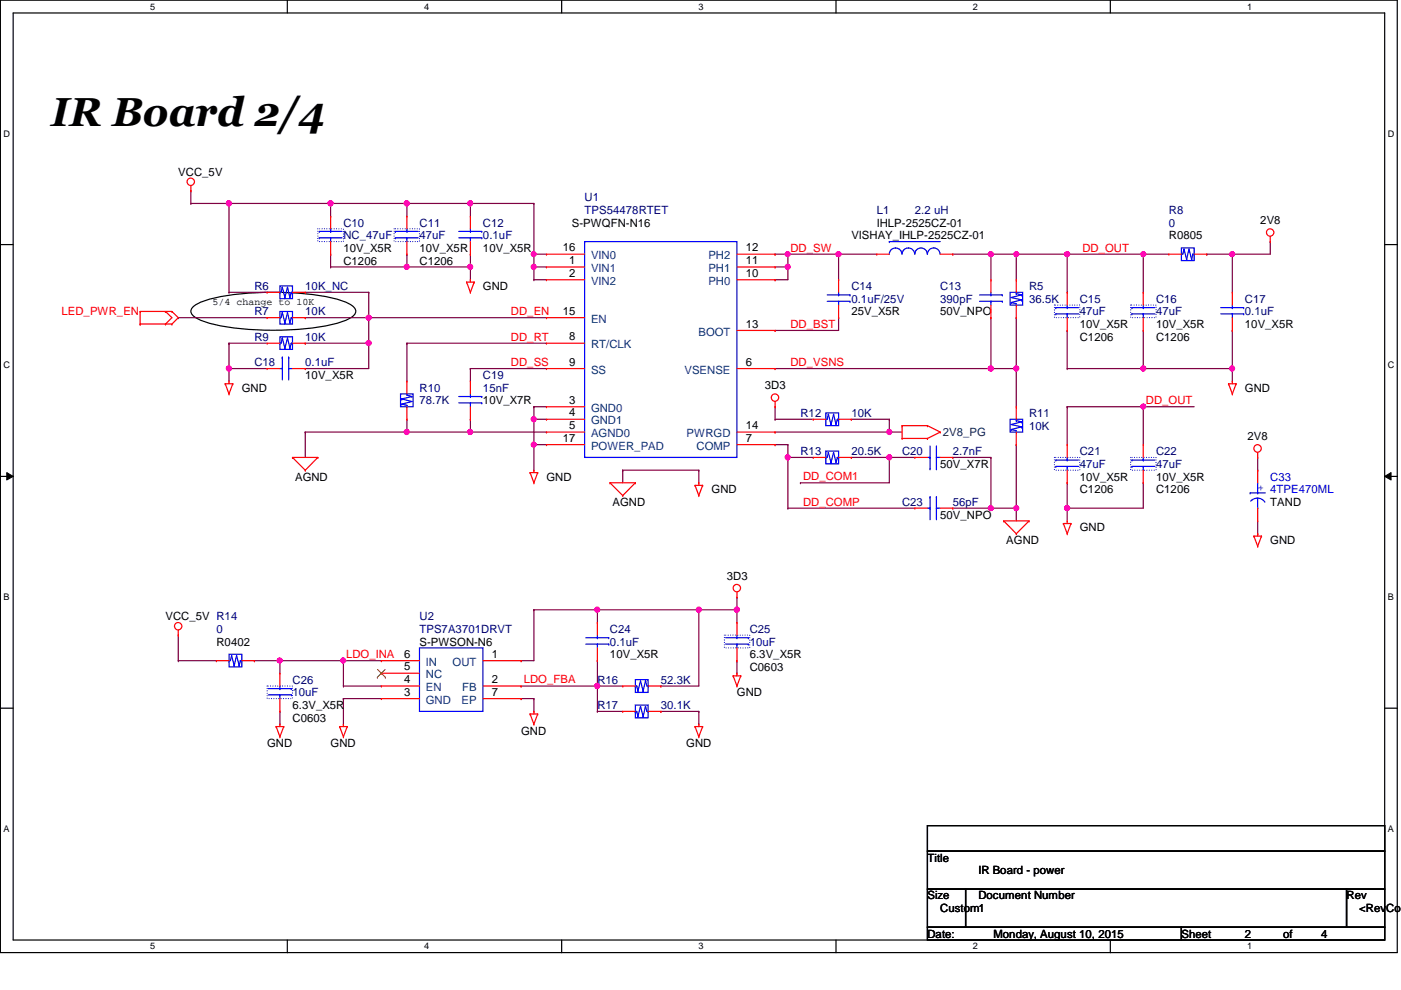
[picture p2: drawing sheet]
<svg xmlns="http://www.w3.org/2000/svg" width="297mm" height="210mm" viewBox="0 0 297 210" stroke-linecap="round" stroke-linejoin="round" font-family="sans-serif">
<path d="M.1 0h296.1v202h-296.1zM2.8 2.8h290.8v196.5h-290.8z" fill="none" stroke="#000" stroke-width=".25"/>
<g fill="#fff">
<path d="M31.8 .3h1.1v2.2h-1.1z"/>
<path d="M31.8 199.6h1.1v2.1h-1.1z"/>
</g>
<path d="M60.9 0v2.8M60.9 199.3v2.7" fill="none" stroke="#000" stroke-width=".25"/>
<g fill="#fff">
<path d="M90 .3h1v2.2h-1z"/>
<path d="M90 199.6h1v2.1h-1z"/>
</g>
<path d="M119.1 0v2.8M119.1 199.3v2.7" fill="none" stroke="#000" stroke-width=".25"/>
<g fill="#fff">
<path d="M148.1 .3h1.1v2.2h-1.1z"/>
<path d="M148.1 199.6h1.1v2.1h-1.1z"/>
</g>
<path d="M177.2 0v2.8M177.2 199.3v2.7" fill="none" stroke="#000" stroke-width=".25"/>
<g fill="#fff">
<path d="M206.3 .3h1v2.2h-1z"/>
<path d="M206.3 199.6h1v2.1h-1z"/>
</g>
<path d="M235.4 0v2.8M235.4 199.3v2.7" fill="none" stroke="#000" stroke-width=".25"/>
<g fill="#fff">
<path d="M264.5 .3h1v2.2h-1z"/>
<path d="M264.5 199.6h1v2.1h-1z"/>
<path d="M.8 27.3h1.3v2.1h-1.3z"/>
<path d="M294.3 27.3h1.3v2.1h-1.3z"/>
<path d="M.8 76.4h1.3v2.1h-1.3z"/>
<path d="M294.3 76.4h1.3v2.1h-1.3z"/>
</g>
<path d="M.1 51.9h2.7M293.6 51.9h2.7" fill="none" stroke="#000" stroke-width=".25"/>
<g fill="#fff">
<path d="M.8 125.6h1.2v2.1h-1.2z"/>
<path d="M294.3 125.6h1.2v2.1h-1.2z"/>
</g>
<path d="M.1 101h2.7M293.6 101h2.7" fill="none" stroke="#000" stroke-width=".25"/>
<path d="M1.4 100.2l1.4 .8-1.4 .8zM293.6 101l1.3-.8v1.6z" fill="#000"/>
<path d="M1.4 100.2l1.4 .8-1.4 .8zM293.6 101l1.3-.8v1.6z" fill="none" stroke="#000" stroke-width=".21"/>
<g fill="#fff">
<path d="M.8 174.7h1.2v2.1h-1.2z"/>
<path d="M294.3 174.7h1.2v2.1h-1.2z"/>
</g>
<path d="M40.9 65.1a13 13 0 0 1 6.1-2.2 64.7 64.7 0 0 1 24.6 .6 6.8 6.8 0 0 1 3.7 2 1.42 1.42 0 0 1-.9 1.8 27 27 0 0 1-10.6 2.5 57 57 0 0 1-20.6-1.7 4.7 4.7 0 0 1-2.6-1.6l-.1-.5zM.1 150.2h2.7M293.6 150.2h2.7" fill="none" stroke="#000" stroke-width=".25"/>
<path d="M164.3 91.6h.1M164.3 91.6h24.2" fill="none" stroke="#800040" stroke-width=".25"/>
<circle cx="188.5" cy="91.6" r=".52" fill="#f0f"/>
<circle cx="188.5" cy="91.6" r=".52" fill="none" stroke="#f0f" stroke-width=".25"/>
<path d="M167 97h.1M167 97h5.4M180.5 97h.1M180.5 97h8" fill="none" stroke="#800040" stroke-width=".25"/>
<circle cx="188.5" cy="97" r=".52" fill="#f0f"/>
<circle cx="188.5" cy="97" r=".52" fill="none" stroke="#f0f" stroke-width=".25"/>
<path d="M210.1 97h.1M210.1 97v10.7M167 107.7h.1M167 107.7h27" fill="none" stroke="#800040" stroke-width=".25"/>
<circle cx="210.1" cy="107.7" r=".52" fill="#f0f"/>
<circle cx="210.1" cy="107.7" r=".52" fill="none" stroke="#f0f" stroke-width=".25"/>
<path d="M64.7 91.6h.1M64.7 91.6h21.6M202 97h.1M202 97h8.1M202 107.7h.1M202 107.7h8.1" fill="none" stroke="#800040" stroke-width=".25"/>
<circle cx="86.2" cy="91.6" r=".52" fill="#f0f"/>
<circle cx="86.2" cy="91.6" r=".52" fill="none" stroke="#f0f" stroke-width=".25"/>
<g fill="none" stroke="#800040" stroke-width=".25">
<path d="M113.2 53.9h.1M113.2 59.3h.1M113.2 56.6h.1M113.2 53.9h2.7M113.2 56.6h2.7M113.2 59.3h2.7M113.2 56.6v2.7M164.3 53.9h.1M164.3 56.6h.1M164.3 53.9h2.7M164.3 56.6h2.7M86.3 72.8h.1"/>
<path d="M86.3 72.8v8M86.3 72.8h29.6M99.7 78.1h.1M99.7 78.1v2.7M99.7 78.1h16.2M164.3 70.1h.1M164.3 70.1h13.5M210.1 67.4h.1M210.1 67.4v10.7M261.3 70.1h.1M261.3 70.1v8M64.7 91.6h.1"/>
<path d="M64.7 91.6v5.4M99.7 88.9h.1M99.7 88.9v2.7M164.3 94.3h.1M164.3 94.3h2.7M167 94.3h.1M167 94.3v2.7"/>
</g>
<circle cx="113.1" cy="56.6" r=".52" fill="#f0f"/>
<circle cx="113.1" cy="56.6" r=".52" fill="none" stroke="#f0f" stroke-width=".25"/>
<path d="M40.5 43.1h.1M40.5 43.1h8.1M164.3 59.3h.1M164.3 59.3h2.7M167 53.9h.1M167 53.9v2.7M210.1 78.1h.1M210.1 78.1h5.4" fill="none" stroke="#800040" stroke-width=".25"/>
<circle cx="167" cy="56.6" r=".52" fill="#f0f"/>
<circle cx="167" cy="56.6" r=".52" fill="none" stroke="#f0f" stroke-width=".25"/>
<path d="M167 53.9h.1M167 53.9h10.8" fill="none" stroke="#800040" stroke-width=".25"/>
<circle cx="177.8" cy="53.9" r=".52" fill="#f0f"/>
<circle cx="177.8" cy="53.9" r=".52" fill="none" stroke="#f0f" stroke-width=".25"/>
<circle cx="167" cy="53.9" r=".51" fill="#f0f"/>
<circle cx="167" cy="53.9" r=".51" fill="none" stroke="#f0f" stroke-width=".25"/>
<path d="M215.5 78.1h.1M215.5 78.1v8.1" fill="none" stroke="#800040" stroke-width=".25"/>
<circle cx="215.5" cy="78.1" r=".52" fill="#f0f"/>
<circle cx="215.5" cy="78.1" r=".52" fill="none" stroke="#f0f" stroke-width=".25"/>
<path d="M202 53.9h.1M202 53.9h8.1M215.5 53.9h.1M215.5 53.9h10.8M215.5 53.9v5.4" fill="none" stroke="#800040" stroke-width=".25"/>
<circle cx="226.3" cy="53.9" r=".52" fill="#f0f"/>
<circle cx="226.3" cy="53.9" r=".52" fill="none" stroke="#f0f" stroke-width=".25"/>
<circle cx="215.5" cy="53.9" r=".51" fill="#f0f"/>
<circle cx="215.5" cy="53.9" r=".51" fill="none" stroke="#f0f" stroke-width=".25"/>
<path d="M210.1 53.9h.1M210.1 53.9v5.4M210.1 53.9h5.4" fill="none" stroke="#800040" stroke-width=".25"/>
<circle cx="210.1" cy="53.9" r=".52" fill="#f0f"/>
<circle cx="210.1" cy="53.9" r=".52" fill="none" stroke="#f0f" stroke-width=".25"/>
<path d="M269.3 51.2h.1M269.3 51.2v2.7M215.5 94.3h.1M215.5 94.3v13.4" fill="none" stroke="#800040" stroke-width=".25"/>
<circle cx="215.5" cy="107.7" r=".51" fill="#f0f"/>
<circle cx="215.5" cy="107.7" r=".51" fill="none" stroke="#f0f" stroke-width=".25"/>
<path d="M164.3 78.1h.1M164.3 78.1h45.8" fill="none" stroke="#800040" stroke-width=".25"/>
<circle cx="210.1" cy="78.1" r=".54" fill="#f0f"/>
<circle cx="210.1" cy="78.1" r=".54" fill="none" stroke="#f0f" stroke-width=".25"/>
<path d="M113.2 53.9h.1M113.2 53.9v2.7M215.5 67.4h.1M215.5 67.4v10.7M113.2 88.9h.1M113.2 86.2h.1M113.2 94.3h.1M113.2 86.2v8.1M113.2 86.2h2.7M113.2 94.3h2.7" fill="none" stroke="#800040" stroke-width=".25"/>
<circle cx="113.2" cy="94.3" r=".51" fill="#f0f"/>
<circle cx="113.2" cy="94.3" r=".51" fill="none" stroke="#f0f" stroke-width=".25"/>
<path d="M113.2 88.9h.1M113.2 88.9h2.7" fill="none" stroke="#800040" stroke-width=".25"/>
<circle cx="113.1" cy="88.9" r=".52" fill="#f0f"/>
<circle cx="113.1" cy="88.9" r=".52" fill="none" stroke="#f0f" stroke-width=".25"/>
<path d="M40.5 40.4h.1M40.5 40.4v2.7M167 56.6h.1M167 56.6v2.7M86.3 88.9h.1M86.3 88.9v2.7M113.2 94.3h.1M113.2 94.3v5.4M167 97h.1M167 97v10.7" fill="none" stroke="#800040" stroke-width=".25"/>
<circle cx="167" cy="97" r=".52" fill="#f0f"/>
<circle cx="167" cy="97" r=".52" fill="none" stroke="#f0f" stroke-width=".25"/>
<path d="M255.9 53.9h.1M255.9 53.9h5.4M113.2 129.3h.1M113.2 129.3v10.8M113.2 129.3h13.5" fill="none" stroke="#800040" stroke-width=".25"/>
<circle cx="126.6" cy="129.3" r=".52" fill="#f0f"/>
<circle cx="126.6" cy="129.3" r=".52" fill="none" stroke="#f0f" stroke-width=".25"/>
<path d="M126.7 129.3h.1M126.7 129.3h21.5M53.9 140.1h.1M53.9 140.1h5.4M72.8 148.1h.1M72.8 148.1v5.4M110.5 140.1h.1M110.5 145.5h.1M110.5 140.1h2.7M126.7 140.1h.1M126.7 140.1v5.4h-16.2" fill="none" stroke="#800040" stroke-width=".25"/>
<circle cx="126.6" cy="145.4" r=".52" fill="#f0f"/>
<circle cx="126.6" cy="145.4" r=".52" fill="none" stroke="#f0f" stroke-width=".25"/>
<g fill="none" stroke="#800040" stroke-width=".25">
<path d="M148.2 129.3h.1M148.2 129.3v16.2h-8.1M156.2 126.6h.1M156.2 126.6v2.7M72.8 140.1h.1M72.8 140.1v5.4M72.8 140.1h8.1M126.7 150.8h.1M126.7 145.5h.1M126.7 150.8h5.3M126.7 145.5v5.3M140.1 145.5h.1"/>
<path d="M140.1 150.8h.1M140.1 150.8h8.1M148.2 150.8h.1M148.2 150.8v2.7"/>
</g>
<circle cx="72.8" cy="140" r=".51" fill="#f0f"/>
<circle cx="72.8" cy="140" r=".51" fill="none" stroke="#f0f" stroke-width=".25"/>
<path d="M156.2 129.3h.1M156.2 129.3v2.7M59.3 140.1h.1M59.3 140.1h13.5M72.8 145.5h.1M72.8 148.1h.1M72.8 145.5h8.1M72.8 148.1h8.1M156.2 140.1h.1M156.2 140.1v2.6" fill="none" stroke="#800040" stroke-width=".25"/>
<circle cx="59.3" cy="140" r=".51" fill="#f0f"/>
<circle cx="59.3" cy="140" r=".51" fill="none" stroke="#f0f" stroke-width=".25"/>
<g fill="none" stroke="#800040" stroke-width=".25">
<path d="M113.2 43.1h.1M113.2 43.1v10.8M177.8 53.9h.1M177.8 53.9v5.4M177.8 53.9h8.1M177.8 67.4h.1M177.8 67.4v2.7M164.3 88.9h.1M164.3 88.9h8.1M180.5 88.9h.1M180.5 88.9h8M188.5 88.9h.1"/>
<path d="M188.5 91.6h.1M188.5 88.9v2.7M188.5 91.6h2.8M37.8 134.7h.1M37.8 134.7v5.4M37.8 140.1h.1M37.8 140.1h8.1M59.3 140.1h.1M59.3 140.1v2.6"/>
</g>
<circle cx="113.2" cy="53.9" r=".51" fill="#f0f"/>
<circle cx="113.2" cy="53.9" r=".51" fill="none" stroke="#f0f" stroke-width=".25"/>
<path d="M99.7 91.6h.1M99.7 91.6h16.2" fill="none" stroke="#800040" stroke-width=".25"/>
<circle cx="99.7" cy="91.6" r=".52" fill="#f0f"/>
<circle cx="99.7" cy="91.6" r=".52" fill="none" stroke="#f0f" stroke-width=".25"/>
<g fill="none" stroke="#800040" stroke-width=".25">
<path d="M226.3 53.9h.1M226.3 53.9v8.1M226.3 53.9h21.5M242.4 53.9h.1M242.4 53.9v8.1M226.3 70.1h.1M226.3 70.1v8M86.3 91.6h.1M86.3 91.6h13.4M132 99.7h.1M132 99.7v2.7M132 99.7h16.2"/>
<path d="M148.2 99.7h.1M148.2 99.7v2.7M164.3 86.2h.1M164.3 86.2v2.7M188.5 97h.1M188.5 97v5.4h-18.8M188.5 97h5.5M169.7 102.4h.1M210.1 107.7h.1M210.1 107.7h5.4M215.5 107.7h.1M215.5 107.7v2.7"/>
</g>
<circle cx="242.4" cy="53.9" r=".51" fill="#f0f"/>
<circle cx="242.4" cy="53.9" r=".51" fill="none" stroke="#f0f" stroke-width=".25"/>
<path d="M226.3 78.1h.1M226.3 78.1h16.1" fill="none" stroke="#800040" stroke-width=".25"/>
<circle cx="242.4" cy="78.1" r=".52" fill="#f0f"/>
<circle cx="242.4" cy="78.1" r=".52" fill="none" stroke="#f0f" stroke-width=".25"/>
<path d="M242.4 70.1h.1M242.4 78.1h.1M242.4 70.1v8M242.4 78.1h18.9M261.3 78.1h.1M261.3 78.1v2.7" fill="none" stroke="#800040" stroke-width=".25"/>
<circle cx="261.2" cy="78.1" r=".52" fill="#f0f"/>
<circle cx="261.2" cy="78.1" r=".52" fill="none" stroke="#f0f" stroke-width=".25"/>
<path d="M261.3 53.9h.1M261.3 53.9v8.1M261.3 53.9h8" fill="none" stroke="#800040" stroke-width=".25"/>
<circle cx="261.2" cy="53.9" r=".51" fill="#f0f"/>
<circle cx="261.2" cy="53.9" r=".51" fill="none" stroke="#f0f" stroke-width=".25"/>
<path d="M99.7 53.9h.1M99.7 53.9v2.7M110.5 148.1h.1M110.5 148.1h2.7M113.2 148.1h.1M113.2 148.1v2.7" fill="none" stroke="#800040" stroke-width=".25"/>
<circle cx="99.7" cy="56.6" r=".52" fill="#f0f"/>
<circle cx="99.7" cy="56.6" r=".52" fill="none" stroke="#f0f" stroke-width=".25"/>
<path d="M70.1 53.9h.1M70.1 56.6h.1M70.1 53.9v2.7M70.1 56.6h16.2M99.7 56.6h.1M99.7 56.6v2.7" fill="none" stroke="#800040" stroke-width=".25"/>
<circle cx="86.2" cy="56.6" r=".52" fill="#f0f"/>
<circle cx="86.2" cy="56.6" r=".52" fill="none" stroke="#f0f" stroke-width=".25"/>
<path d="M86.3 53.9h.1M86.3 56.6h.1M86.3 53.9v2.7M86.3 56.6h13.4M99.7 43.1h.1M99.7 43.1v2.7" fill="none" stroke="#800040" stroke-width=".25"/>
<circle cx="99.7" cy="43.1" r=".52" fill="#f0f"/>
<circle cx="99.7" cy="43.1" r=".52" fill="none" stroke="#f0f" stroke-width=".25"/>
<path d="M70.1 43.1h.1M70.1 43.1h43.1M70.1 43.1v2.7M86.3 43.1h.1M86.3 43.1v2.7M99.7 43.1h.1" fill="none" stroke="#800040" stroke-width=".25"/>
<circle cx="86.2" cy="43.1" r=".52" fill="#f0f"/>
<circle cx="86.2" cy="43.1" r=".52" fill="none" stroke="#f0f" stroke-width=".25"/>
<circle cx="70.1" cy="43.1" r=".54" fill="#f0f"/>
<circle cx="70.1" cy="43.1" r=".54" fill="none" stroke="#f0f" stroke-width=".25"/>
<path d="M64.7 67.4h.1M64.7 67.4h13.5" fill="none" stroke="#800040" stroke-width=".25"/>
<circle cx="78.2" cy="67.3" r=".52" fill="#f0f"/>
<circle cx="78.2" cy="67.3" r=".52" fill="none" stroke="#f0f" stroke-width=".25"/>
<path d="M64.7 62h.1M64.7 72.8h.1M64.7 62h13.5M64.7 72.8h13.5M78.2 62h.1M78.2 67.4h.1M78.2 62v5.4M78.2 67.4h37.7" fill="none" stroke="#800040" stroke-width=".25"/>
<circle cx="78.2" cy="72.7" r=".52" fill="#f0f"/>
<circle cx="78.2" cy="72.7" r=".52" fill="none" stroke="#f0f" stroke-width=".25"/>
<path d="M48.6 43.1h.1M48.6 43.1v18.9M37.8 67.4h.1M37.8 67.4h18.8M48.6 62h.1M48.6 62h8M64.7 78.1h.1M78.2 67.4h.1M78.2 72.8h.1M78.2 67.4v10.7h-13.5" fill="none" stroke="#800040" stroke-width=".25"/>
<circle cx="48.5" cy="43.1" r=".54" fill="#f0f"/>
<circle cx="48.5" cy="43.1" r=".54" fill="none" stroke="#f0f" stroke-width=".25"/>
<path d="M48.6 43.1h.1M48.6 43.1h21.5M48.6 72.8h.1M48.6 78.1h.1M48.6 72.8v8M48.6 72.8h8M48.6 78.1h8" fill="none" stroke="#800040" stroke-width=".25"/>
<circle cx="48.5" cy="78.1" r=".54" fill="#f0f"/>
<circle cx="48.5" cy="78.1" r=".54" fill="none" stroke="#f0f" stroke-width=".25"/>
<path d="M226.3 102.4h.1M226.3 102.4v5.3" fill="none" stroke="#800040" stroke-width=".25"/>
<circle cx="226.3" cy="107.7" r=".52" fill="#f0f"/>
<circle cx="226.3" cy="107.7" r=".52" fill="none" stroke="#f0f" stroke-width=".25"/>
<path d="M226.3 86.2h.1M226.3 86.2v8.1M226.3 86.2h16.1M242.4 86.2h.1M242.4 86.2v8.1M226.3 107.7h.1M226.3 107.7v2.7M242.4 102.4h.1M242.4 102.4v5.3h-16.1" fill="none" stroke="#800040" stroke-width=".25"/>
<circle cx="242.4" cy="86.2" r=".51" fill="#f0f"/>
<circle cx="242.4" cy="86.2" r=".51" fill="none" stroke="#f0f" stroke-width=".25"/>
<path d="M242.4 86.2h.1M242.4 86.2h10.8M148.2 129.3h.1M148.2 129.3h8M126.7 145.5h.1M126.7 145.5h5.3" fill="none" stroke="#800040" stroke-width=".25"/>
<circle cx="156.2" cy="129.3" r=".54" fill="#f0f"/>
<circle cx="156.2" cy="129.3" r=".54" fill="none" stroke="#f0f" stroke-width=".25"/>
<circle cx="148.1" cy="129.3" r=".52" fill="#f0f"/>
<circle cx="148.1" cy="129.3" r=".52" fill="none" stroke="#f0f" stroke-width=".25"/>
<path d="M266.7 99.7h.1M266.7 97v2.7M266.7 113.2h.1M266.7 110.4v2.8M126.7 129.3h.1M126.7 129.3v2.7M59.3 150.8h.1M59.3 150.8v2.7" fill="none" stroke="#800040" stroke-width=".25"/>
<g fill="none" stroke="#f00" stroke-width=".25">
<path d="M40.5 39.4v1M40.5 40.4h.1M70.1 45.8h.1M70.1 53.9h.1M70.1 45.8v2.7M70.1 51.2v2.7M86.3 45.8h.1M86.3 53.9h.1M86.3 45.8v2.7M86.3 51.2v2.7M98.9 59.8h.1M98.9 59.8h1.6"/>
<path d="M98.9 59.8l.8 2.2M99.7 59.3h.1M99.7 45.8h.1M99.7 53.9h.1M99.7 45.8v2.7M99.7 51.2v2.7M99.7 59.3v.5M100.5 59.8h.1M100.5 59.8l-.8 2.2M115.9 53.9h.1M115.9 56.6h.1M115.9 59.3h.1"/>
<path d="M115.9 53.9h8M115.9 56.6h8M115.9 59.3h8M156.2 53.9h8.1M156.2 56.6h8.1M156.2 59.3h8.1M164.3 59.3h.1M164.3 56.6h.1M164.3 53.9h.1M177.8 59.3h.1M177.8 59.3v2.7M185.9 53.9h.1"/>
<path d="M185.9 53.9h2.6M199.3 53.9h2.7M202 53.9h.1M210.1 59.3h.1M210.1 59.3v2.7M215.5 59.3h.1M215.5 59.3v2.7M247.8 53.9h.1M247.8 53.9h2.7M253.2 53.9h2.7M255.9 53.9h.1M269.3 51.2h.1"/>
<path d="M269.3 50.1v1.1M29.7 66h.1M29.7 68.7h.1M29.7 66h6.7M29.7 68.7h6.7M29.7 66v2.7M35.1 66h.1M35.1 68.7h.1M35.1 66l1.3 1.4-1.3 1.3M36.4 68.7h.1M36.4 66h.1M36.4 66l1.4 1.4-1.4 1.3"/>
<path d="M56.6 78.1h.1M56.6 67.4h.1M56.6 72.8h.1M56.6 62h.1M56.6 78.1h2.7M56.6 72.8h2.7M56.6 67.4h2.7M56.6 62h2.7M62 78.1h2.7M62 72.8h2.7M62 67.4h2.7M62 62h2.7"/>
<path d="M64.7 78.1h.1M64.7 67.4h.1M64.7 72.8h.1M64.7 62h.1M99.7 62h.1M115.9 72.8h.1M115.9 78.1h.1M115.9 67.4h.1M115.9 78.1h8M115.9 72.8h8M115.9 67.4h8M156.2 78.1h8.1"/>
<path d="M156.2 70.1h8.1M164.3 78.1h.1M164.3 70.1h.1M177.8 67.4h.1M177.8 64.7v2.7M210.1 67.4h.1M210.1 64.7v2.7M215.5 67.4h.1M215.5 64.7v2.7M226.3 62h.1M226.3 70.1h.1M226.3 62v2.7"/>
<path d="M226.3 67.4v2.7M242.4 62h.1M242.4 70.1h.1M242.4 62v2.7M242.4 67.4v2.7M261.3 62h.1M261.3 70.1h.1M261.3 62v2.7M261.3 67.4v2.7M47.7 81.4h.1M47.7 81.4h1.7M47.7 81.4l.9 2.1"/>
<path d="M48.6 80.8h.1M48.6 83.5h.1M48.6 80.8v.6M49.4 81.4h.1M49.4 81.4l-.8 2.1M62 97h.1M62 97h5.4M62 97l2.7 2.7M64.7 99.7h.1M67.4 97h.1M67.4 97l-2.7 2.7M86.3 88.9h.1"/>
<path d="M86.3 80.8h.1M86.3 80.8v2.7M86.3 86.2v2.7M99.7 80.8h.1M99.7 88.9h.1M99.7 80.8v2.7M99.7 86.2v2.7M113.2 99.7h.1M113.2 99.7v.5M115.9 86.2h.1M115.9 88.9h.1M115.9 91.6h.1"/>
<path d="M115.9 94.3h.1M115.9 86.2h8M115.9 88.9h8M115.9 91.6h8M115.9 94.3h8M156.2 91.6h8.1M156.2 94.3h8.1M164.3 86.2h.1M164.3 94.3h.1M164.3 91.6h.1M164.3 85.1v1.1M172.4 97h.1"/>
<path d="M172.4 88.9h.1M172.4 97h2.7M172.4 88.9h2.7M177.8 97h2.7M177.8 88.9h2.7M180.5 97h.1M180.5 88.9h.1M191.3 90.3h.1M191.3 93h.1M191.3 90.3h5.3M191.3 90.3v2.7M191.3 93h5.3"/>
<path d="M194 97h.1M194 97h2.6M196.6 90.3h.1M196.6 93h.1M196.6 90.3l2.7 1.3M199.3 91.6h.1M199.3 91.6l-2.7 1.4M199.3 97h2.7M202 97h.1M215.5 86.2h.1M215.5 94.3h.1M215.5 86.2v2.7"/>
<path d="M215.5 91.6v2.7M226.3 94.3h.1M226.3 94.3v2.7M226.3 99.7v2.7M242.4 94.3h.1M242.4 94.3v2.7M242.4 99.7v2.7M260.5 81.4h.1M260.5 81.4h1.6M260.5 81.4l.8 2.1M261.3 80.8h.1M261.3 83.5h.1"/>
<path d="M261.3 80.8v.6M262.1 81.4h.1M262.1 81.4l-.8 2.1M266.7 97h.1M266.7 99.7h.1M266.7 95.9v1.1M266.7 99.7v2.7M112.4 100.2h.1M112.4 100.2h1.6M112.4 100.2l.8 2.2M113.2 102.4h.1M114 100.2h.1"/>
<path d="M114 100.2l-.8 2.2M129.3 102.4h.1M129.3 102.4h5.4M129.3 102.4l2.7 2.7M132 105.1h.1M134.7 102.4h.1M134.7 102.4l-2.7 2.7M147.4 102.9h.1M147.4 102.9h1.6M147.4 102.9l.8 2.2M148.2 102.4h.1M148.2 105.1h.1"/>
<path d="M148.2 102.4v.5M149 102.9h.1M149 102.9l-.8 2.2M194 107.7h.1M194 107.7h2.6M199.3 107.7h2.7M202 107.7h.1M212.8 110.4h.1M212.8 110.4h5.4M212.8 110.4l2.7 2.8M215.5 113.2h.1M218.2 110.4h.1"/>
<path d="M218.2 110.4l-2.7 2.8M225.5 111h.1M225.5 111h1.6M225.5 111l.8 2.2M226.3 110.4h.1M226.3 113.2h.1M226.3 102.4h.1M226.3 110.4v.6M227.1 111h.1M227.1 111l-.8 2.2M242.4 102.4h.1M265.8 113.7h.1"/>
<path d="M265.8 113.7h1.7M265.8 113.7l.9 2.1M266.7 113.2h.1M266.7 115.8h.1M266.7 110.4h.1M266.7 107.7v2.7M266.7 113.2v.5M267.5 113.7h.1M267.5 113.7l-.8 2.1M37.8 134.7h.1M37.8 133.6v1.1M126.7 132h.1"/>
<path d="M126.7 132v2.7M126.7 137.4v2.7M156.2 126.6h.1M156.2 132h.1M156.2 125.5v1.1M156.2 132v2.7M156.2 137.4v2.7M45.9 140.1h.1M45.9 140.1h2.7M51.3 140.1h2.6M53.9 140.1h.1M58.5 154.1h.1"/>
<path d="M58.5 154.1h1.7M58.5 154.1l.8 2.1M59.3 153.5h.1M59.3 156.2h.1M59.3 142.7h.1M59.3 150.8h.1M59.3 142.7v2.8M59.3 148.1v2.7M59.3 153.5v.6M60.2 154.1h.1M60.2 154.1l-.9 2.1M72 154.1h.1"/>
<path d="M72 154.1h1.6M72 154.1l.8 2.1M72.8 153.5h.1M72.8 156.2h.1M72.8 153.5v.6M73.6 154.1h.1M73.6 154.1l-.8 2.1M80.9 140.1h.1M80.9 148.1h.1M80.9 145.5h.1M80.9 142.7h.1M80.9 145.5h8"/>
<path d="M80.9 140.1h8M80.9 148.1h8M80.9 142.7h8M102.4 145.5h8.1M102.4 140.1h8.1M102.4 148.1h8.1M110.5 140.1h.1M110.5 148.1h.1M110.5 145.5h.1M112.4 151.4h.1M112.4 151.4h1.6M112.4 151.4l.8 2.1"/>
<path d="M113.2 150.8h.1M113.2 153.5h.1M113.2 150.8v.6M114 151.4h.1M114 151.4l-.8 2.1M126.7 140.1h.1M132 145.5h.1M132 150.8h.1M132 145.5h2.7M132 150.8h2.7M137.4 145.5h2.7M137.4 150.8h2.7"/>
<path d="M140.1 145.5h.1M140.1 150.8h.1M147.4 154.1h.1M147.4 154.1h1.6M147.4 154.1l.8 2.1M148.2 153.5h.1M148.2 156.2h.1M148.2 153.5v.6M149 154.1h.1M149 154.1l-.8 2.1M155.4 143.3h.1M155.4 143.3h1.7"/>
<path d="M155.4 143.3l.8 2.2M156.2 142.7h.1M156.2 145.5h.1M156.2 140.1h.1M156.2 142.7v.6M157.1 143.3h.1M157.1 143.3l-.9 2.2"/>
<circle cx="40.4" cy="38.5" r=".78"/>
<circle cx="269.3" cy="49.3" r=".78"/>
<circle cx="164.3" cy="84.3" r=".78"/>
<circle cx="266.6" cy="95.1" r=".79"/>
<circle cx="37.8" cy="132.8" r=".78"/>
<circle cx="156.2" cy="124.7" r=".78"/>
</g>
<path d="M196.6 175h97v5.5h-97zM196.6 180.5h97v8h-97zM196.6 188.5h8.1v8.1h-8.1zM196.6 196.6h53.9v2.7h-53.9zM204.7 188.5h80.8v8.1h-80.8zM250.5 196.6h43.1v2.7h-43.1zM285.5 188.5h8.1v8.1h-8.1z" fill="none" stroke="#000" stroke-width=".25"/>
<g fill="none" stroke="#00f" stroke-width=".25">
<path d="M67.7 50.4h.1M67.7 49.1h.1M67.7 50.4h4.8M67.7 49.1h4.8M70.1 49.1h.1M70.1 50.4h.1M70.1 48.5v.6M70.1 50.4v.8M83.8 50.4h.1M83.8 49.1h.1M83.8 50.4h4.9M83.8 49.1h4.9"/>
<path d="M86.3 49.1h.1M86.3 50.4h.1M86.3 48.5v.6M86.3 50.4v.8M97.3 50.4h4.8M97.3 49.1h4.8M99.7 49.1h.1M99.7 50.4h.1M99.7 48.5v.6M99.7 50.4v.8M102.1 50.4h.1M102.1 49.1h.1"/>
<path d="M123.9 51.2h32.3v45.8h-32.3zM188.5 51.2h.1M188.5 53.9a1.36 1.36 0 0 1 1.4-1.3 1.36 1.36 0 0 1 1.4 1.3 1.36 1.36 0 0 1 1.3-1.3 1.36 1.36 0 0 1 1.4 1.3 1.31 1.31 0 0 1 1.3-1.3 1.31 1.31 0 0 1 1.3 1.3M188.5 51.2h10.8M196.6 53.9a1.33 1.33 0 0 1 1.4-1.3 1.33 1.33 0 0 1 1.3 1.3M250.5 52.6h2.7v2.6h-2.7zM250.5 53.9h.1M251 52.8h.1M251 52.8l-.2 1.1h-.3M251 52.8l.6 2.2M251.6 55h.1M251.6 55l.5-2.2 .5 2.2"/>
<path d="M252.6 55h.1M252.9 53.9h.1M252.9 53.9l-.3 1.1M252.9 53.9h.3M253.2 53.9h.1M59.3 66h2.7v2.7h-2.7zM59.3 71.4h2.7v2.7h-2.7zM59.3 60.6h2.7v2.7h-2.7zM59.3 67.4h.1M59.3 72.8h.1M59.3 62h.1M59.3 78.1h.6"/>
<path d="M59.9 78.1h.1M59.9 75.7h.1M59.9 66.3h.1M59.9 71.7h.1M59.9 60.9h.1M59.9 75.7v4.9M59.9 66.3l-.3 1.1h-.3M59.9 66.3l.5 2.2M59.9 71.7l-.3 1.1h-.3M59.9 71.7l.5 2.1M59.9 60.9l-.3 1.1h-.3M59.9 60.9l.5 2.2"/>
<path d="M60.4 68.5h.1M60.4 73.8h.1M60.4 63.1h.1M60.4 68.5l.6-2.2 .5 2.2M60.4 73.8l.6-2.1 .5 2.1M60.4 63.1l.6-2.2 .5 2.2M61.2 75.7h.1M61.2 78.1h.1M61.2 78.1h.8M61.2 75.7v4.9M61.5 68.5h.1M61.5 73.8h.1"/>
<path d="M61.5 63.1h.1M61.8 67.4h.1M61.8 72.8h.1M61.8 62h.1M61.8 67.4l-.3 1.1M61.8 67.4h.2M61.8 72.8l-.3 1M61.8 72.8h.2M61.8 62l-.3 1.1M61.8 62h.2M62 67.4h.1M62 72.8h.1"/>
<path d="M62 62h.1M175.4 63.9h4.8M175.4 62.5h4.8M177.8 62.5h.1M177.8 63.9h.1M177.8 62v.5M177.8 63.9v.8M180.2 63.9h.1M180.2 62.5h.1M207.7 63.9h4.8M207.7 62.5h4.8M210.1 62.5h.1"/>
<path d="M210.1 63.9h.1M210.1 62v.5M210.1 63.9v.8M212.5 63.9h.1M212.5 62.5h.1M214.2 62h2.6v2.7h-2.6zM214.4 64.1h.1M214.4 64.1l1.1 .3v.3M215.5 62.3h.1M215.5 62h.1M215.5 64.7h.1M215.5 62.3l1.1 .2"/>
<path d="M215.5 62v.3M216.6 62.5h.1M216.6 63.6h.1M216.6 62.5l-2.2 .6 2.2 .5M216.6 63.6l-2.2 .5M223.9 66.5h.1M223.9 65.2h.1M223.9 66.5h4.8M223.9 65.2h4.8M226.3 65.2h.1M226.3 66.5h.1M226.3 64.7v.5"/>
<path d="M226.3 66.5v.9M240 66.5h.1M240 65.2h.1M240 66.5h4.9M240 65.2h4.9M242.4 65.2h.1M242.4 66.5h.1M242.4 64.7v.5M242.4 66.5v.9M258.8 66.5h4.9M258.8 65.2h4.9M261.3 65.2h.1"/>
<path d="M261.3 66.5h.1M261.3 64.7v.5M261.3 66.5v.9M263.7 66.5h.1M263.7 65.2h.1M84.9 83.5h2.7v2.7h-2.7zM85.2 85.7h.1M85.2 84.6h.1M85.2 84.6l2.1 .5-2.1 .6M85.2 85.7l1.1 .2M86.3 85.9h.1M86.3 86.2h.1"/>
<path d="M86.3 83.5h.1M86.3 83.5v.3l1 .3M86.3 85.9v.3M87.3 84.1h.1M87.3 84.1l-2.1 .5M97.3 85.4h4.8M97.3 84.1h4.8M99.7 84.1h.1M99.7 85.4h.1M99.7 83.5v.6M99.7 85.4v.8M102.1 85.4h.1"/>
<path d="M102.1 84.1h.1M175.1 95.6h2.7v2.7h-2.7zM175.1 87.5h2.7v2.8h-2.7zM175.1 97h.1M175.1 88.9h.1M175.6 95.9h.1M175.6 87.8h.1M175.6 95.9l-.2 1.1h-.3M175.6 95.9l.6 2.1M175.6 87.8l-.2 1.1h-.3M175.6 87.8l.6 2.2M176.2 98h.1"/>
<path d="M176.2 90h.1M176.2 98l.5-2.1 .5 2.1M176.2 90l.5-2.2 .5 2.2M177.2 98h.1M177.2 90h.1M177.5 97h.1M177.5 88.9h.1M177.5 97h.3M177.5 97l-.3 1M177.5 88.9l-.3 1.1M177.5 88.9h.3M177.8 97h.1"/>
<path d="M177.8 88.9h.1M196.6 97h.6M197.2 97h.1M197.2 99.4h.1M197.2 94.6v4.8M198.5 99.4h.1M198.5 97h.1M198.5 94.6v4.8M198.5 97h.8M214.2 88.9h2.6v2.7h-2.6zM214.4 91.1h.1M214.4 91.1l1.1 .2v.3"/>
<path d="M215.5 89.2h.1M215.5 88.9h.1M215.5 91.6h.1M215.5 88.9v.3M215.5 89.2l1.1 .3M216.6 89.5h.1M216.6 90.5h.1M216.6 89.5l-2.2 .5 2.2 .5M216.6 90.5l-2.2 .6M223.9 98.9h.1M223.9 97.5h.1M223.9 98.9h4.8"/>
<path d="M223.9 97.5h4.8M226.3 97.5h.1M226.3 98.9h.1M226.3 97v.5M226.3 98.9v.8M240 98.9h.1M240 97.5h.1M240 98.9h4.9M240 97.5h4.9M242.4 97.5h.1M242.4 98.9h.1M242.4 97v.5"/>
<path d="M242.4 98.9v.8M196.6 107.7h.6M197.2 107.7h.1M197.2 105.3h.1M197.2 105.3v4.9M198.5 105.3h.1M198.5 107.7h.1M198.5 107.7h.8M198.5 105.3v4.9M265 104.5h.1M265 104.5h3.3M266.7 105.6h-.1a1.9 1.9 0 0 0-1.4 .7"/>
<path d="M266.7 107.7h.1M266.7 104.5h.1M266.7 105.6l1 .3 .5 .6M266.7 102.4v2.1M266.7 105.6v2.1M48.6 138.7h2.7v2.7h-2.7zM49.1 139h.1M49.1 139l-.3 1.1h-.2M49.1 139l.6 2.1M88.9 137.4h13.5v13.4h-13.5zM124.2 136.6h4.9M124.2 135.2h4.9"/>
<path d="M126.7 135.2h.1M126.7 136.6h.1M126.7 134.7v.5M126.7 136.6v.8M129.1 136.6h.1M129.1 135.2h.1M153.8 136.6h4.9M153.8 135.2h4.9M156.2 135.2h.1M156.2 136.6h.1M156.2 134.7v.5M156.2 136.6v.8"/>
<path d="M158.7 136.6h.1M158.7 135.2h.1M48.6 140.1h.1M49.7 141.1h.1M49.7 141.1l.5-2.1 .5 2.1M50.7 141.1h.1M51 140.1h.1M51 140.1l-.3 1M51 140.1h.3M51.3 140.1h.1M56.9 147.3h4.9M56.9 146h4.9"/>
<path d="M59.3 146h.1M59.3 147.3h.1M59.3 145.5v.5M59.3 147.3v.8M61.8 147.3h.1M61.8 146h.1M134.7 144.1h2.7v2.7h-2.7zM134.7 149.5h2.7v2.7h-2.7zM134.7 145.5h.1M134.7 150.8h.1M134.7 145.5h.3M134.7 150.8h.3"/>
<path d="M135 145.5h.1M135 150.8h.1M135 145.5l.3 1M135 150.8l.3 1.1M135.3 146.5h.1M135.3 151.9h.1M135.3 146.5l.5-2.1 .6 2.1M135.3 151.9l.5-2.1 .6 2.1M136.4 146.5h.1M136.4 151.9h.1M136.9 144.4h.1M136.9 149.8h.1"/>
<path d="M136.9 144.4l.3 1.1h.2M136.9 144.4l-.5 2.1M136.9 149.8l.3 1h.2M136.9 149.8l-.5 2.1M137.4 145.5h.1M137.4 150.8h.1"/>
</g>
<path d="M67.4 48.5h5.4v2.7h-5.4zM83.6 48.5h5.3v2.7h-5.3zM223.6 64.7h5.3v2.7h-5.3zM239.7 64.7h5.4v2.7h-5.4zM223.6 97h5.3v2.7h-5.3zM239.7 97h5.4v2.7h-5.4zM153.6 134.7h5.4v2.7h-5.4zM56.6 145.5h5.4v2.6h-5.4z" fill="none" stroke="#00f" stroke-width=".25" stroke-dasharray="0 .5"/>
<path d="M80 143.6h.1M80 141.9l1.7 1.7M81.7 141.9l-1.7 1.7M81.7 143.6h.1" fill="none" stroke="#804000" stroke-width=".21"/>
<circle cx="188.5" cy="91.6" r=".52" fill="#f0f"/>
<circle cx="188.5" cy="91.6" r=".52" fill="none" stroke="#f0f" stroke-width=".25"/>
<circle cx="188.5" cy="97" r=".52" fill="#f0f"/>
<circle cx="188.5" cy="97" r=".52" fill="none" stroke="#f0f" stroke-width=".25"/>
<circle cx="210.1" cy="107.7" r=".52" fill="#f0f"/>
<circle cx="210.1" cy="107.7" r=".52" fill="none" stroke="#f0f" stroke-width=".25"/>
<circle cx="86.2" cy="91.6" r=".52" fill="#f0f"/>
<circle cx="86.2" cy="91.6" r=".52" fill="none" stroke="#f0f" stroke-width=".25"/>
<circle cx="113.1" cy="56.6" r=".52" fill="#f0f"/>
<circle cx="113.1" cy="56.6" r=".52" fill="none" stroke="#f0f" stroke-width=".25"/>
<circle cx="167" cy="56.6" r=".52" fill="#f0f"/>
<circle cx="167" cy="56.6" r=".52" fill="none" stroke="#f0f" stroke-width=".25"/>
<circle cx="177.8" cy="53.9" r=".52" fill="#f0f"/>
<circle cx="177.8" cy="53.9" r=".52" fill="none" stroke="#f0f" stroke-width=".25"/>
<circle cx="167" cy="53.9" r=".51" fill="#f0f"/>
<circle cx="167" cy="53.9" r=".51" fill="none" stroke="#f0f" stroke-width=".25"/>
<circle cx="215.5" cy="78.1" r=".52" fill="#f0f"/>
<circle cx="215.5" cy="78.1" r=".52" fill="none" stroke="#f0f" stroke-width=".25"/>
<circle cx="226.3" cy="53.9" r=".52" fill="#f0f"/>
<circle cx="226.3" cy="53.9" r=".52" fill="none" stroke="#f0f" stroke-width=".25"/>
<circle cx="215.5" cy="53.9" r=".51" fill="#f0f"/>
<circle cx="215.5" cy="53.9" r=".51" fill="none" stroke="#f0f" stroke-width=".25"/>
<circle cx="210.1" cy="53.9" r=".52" fill="#f0f"/>
<circle cx="210.1" cy="53.9" r=".52" fill="none" stroke="#f0f" stroke-width=".25"/>
<circle cx="215.5" cy="107.7" r=".51" fill="#f0f"/>
<circle cx="215.5" cy="107.7" r=".51" fill="none" stroke="#f0f" stroke-width=".25"/>
<circle cx="210.1" cy="78.1" r=".54" fill="#f0f"/>
<circle cx="210.1" cy="78.1" r=".54" fill="none" stroke="#f0f" stroke-width=".25"/>
<circle cx="113.2" cy="94.3" r=".51" fill="#f0f"/>
<circle cx="113.2" cy="94.3" r=".51" fill="none" stroke="#f0f" stroke-width=".25"/>
<circle cx="113.1" cy="88.9" r=".52" fill="#f0f"/>
<circle cx="113.1" cy="88.9" r=".52" fill="none" stroke="#f0f" stroke-width=".25"/>
<circle cx="167" cy="97" r=".52" fill="#f0f"/>
<circle cx="167" cy="97" r=".52" fill="none" stroke="#f0f" stroke-width=".25"/>
<circle cx="126.6" cy="129.3" r=".52" fill="#f0f"/>
<circle cx="126.6" cy="129.3" r=".52" fill="none" stroke="#f0f" stroke-width=".25"/>
<circle cx="126.6" cy="145.4" r=".52" fill="#f0f"/>
<circle cx="126.6" cy="145.4" r=".52" fill="none" stroke="#f0f" stroke-width=".25"/>
<circle cx="72.8" cy="140" r=".51" fill="#f0f"/>
<circle cx="72.8" cy="140" r=".51" fill="none" stroke="#f0f" stroke-width=".25"/>
<circle cx="59.3" cy="140" r=".51" fill="#f0f"/>
<circle cx="59.3" cy="140" r=".51" fill="none" stroke="#f0f" stroke-width=".25"/>
<circle cx="113.2" cy="53.9" r=".51" fill="#f0f"/>
<circle cx="113.2" cy="53.9" r=".51" fill="none" stroke="#f0f" stroke-width=".25"/>
<circle cx="99.7" cy="91.6" r=".52" fill="#f0f"/>
<circle cx="99.7" cy="91.6" r=".52" fill="none" stroke="#f0f" stroke-width=".25"/>
<circle cx="242.4" cy="53.9" r=".51" fill="#f0f"/>
<circle cx="242.4" cy="53.9" r=".51" fill="none" stroke="#f0f" stroke-width=".25"/>
<circle cx="242.4" cy="78.1" r=".52" fill="#f0f"/>
<circle cx="242.4" cy="78.1" r=".52" fill="none" stroke="#f0f" stroke-width=".25"/>
<circle cx="261.2" cy="78.1" r=".52" fill="#f0f"/>
<circle cx="261.2" cy="78.1" r=".52" fill="none" stroke="#f0f" stroke-width=".25"/>
<circle cx="261.2" cy="53.9" r=".51" fill="#f0f"/>
<circle cx="261.2" cy="53.9" r=".51" fill="none" stroke="#f0f" stroke-width=".25"/>
<circle cx="99.7" cy="56.6" r=".52" fill="#f0f"/>
<circle cx="99.7" cy="56.6" r=".52" fill="none" stroke="#f0f" stroke-width=".25"/>
<circle cx="86.2" cy="56.6" r=".52" fill="#f0f"/>
<circle cx="86.2" cy="56.6" r=".52" fill="none" stroke="#f0f" stroke-width=".25"/>
<circle cx="99.7" cy="43.1" r=".52" fill="#f0f"/>
<circle cx="99.7" cy="43.1" r=".52" fill="none" stroke="#f0f" stroke-width=".25"/>
<circle cx="86.2" cy="43.1" r=".52" fill="#f0f"/>
<circle cx="86.2" cy="43.1" r=".52" fill="none" stroke="#f0f" stroke-width=".25"/>
<circle cx="70.1" cy="43.1" r=".54" fill="#f0f"/>
<circle cx="70.1" cy="43.1" r=".54" fill="none" stroke="#f0f" stroke-width=".25"/>
<circle cx="78.2" cy="67.3" r=".52" fill="#f0f"/>
<circle cx="78.2" cy="67.3" r=".52" fill="none" stroke="#f0f" stroke-width=".25"/>
<circle cx="78.2" cy="72.7" r=".52" fill="#f0f"/>
<circle cx="78.2" cy="72.7" r=".52" fill="none" stroke="#f0f" stroke-width=".25"/>
<circle cx="48.5" cy="43.1" r=".54" fill="#f0f"/>
<circle cx="48.5" cy="43.1" r=".54" fill="none" stroke="#f0f" stroke-width=".25"/>
<circle cx="48.5" cy="78.1" r=".54" fill="#f0f"/>
<circle cx="48.5" cy="78.1" r=".54" fill="none" stroke="#f0f" stroke-width=".25"/>
<circle cx="226.3" cy="107.7" r=".52" fill="#f0f"/>
<circle cx="226.3" cy="107.7" r=".52" fill="none" stroke="#f0f" stroke-width=".25"/>
<circle cx="242.4" cy="86.2" r=".51" fill="#f0f"/>
<circle cx="242.4" cy="86.2" r=".51" fill="none" stroke="#f0f" stroke-width=".25"/>
<circle cx="156.2" cy="129.3" r=".54" fill="#f0f"/>
<circle cx="156.2" cy="129.3" r=".54" fill="none" stroke="#f0f" stroke-width=".25"/>
<circle cx="148.1" cy="129.3" r=".52" fill="#f0f"/>
<circle cx="148.1" cy="129.3" r=".52" fill="none" stroke="#f0f" stroke-width=".25"/>
<text font-size="8.6" x="10.9" y="26.8">IR Board 2/4</text>
<g font-size="2.4">
<text x="37.8" y="37.3">VCC_5V</text>
<text x="267.2" y="47.5">2V8</text>
<text x="72.8" y="53.4">10V_X5R</text>
<text x="88.9" y="53.4">10V_X5R</text>
<text x="102.4" y="53.4">10V_X5R</text>
<text x="119.3" y="53.3">16</text>
<text x="121.2" y="48">S-PWQFN-N16</text>
<text x="158.2" y="53.3">12</text>
<text x="180.5" y="50.7">VISHAY_IHLP-2525CZ-01</text>
<text x="185.9" y="48">IHLP-2525CZ-01</text>
<text x="247.8" y="50.7">R0805</text>
<text x="72.8" y="56.1">C1206</text>
<text x="88.9" y="56.1">C1206</text>
<text x="120.7" y="56">1</text>
<text x="120.7" y="58.7">2</text>
<text x="158.2" y="58.7">10</text>
<text x="158.2" y="56">11</text>
<text x="102.4" y="61.5">GND</text>
<text x="119.3" y="66.8">15</text>
<text x="158.2" y="69.5">13</text>
<text x="180.5" y="66.9">25V_X5R</text>
<text x="199.3" y="66.9">50V_NPO</text>
<text x="228.9" y="69.6">10V_X5R</text>
<text x="245.1" y="69.6">10V_X5R</text>
<text x="263.9" y="69.6">10V_X5R</text>
<text x="120.7" y="72.2">8</text>
<text x="120.7" y="77.6">9</text>
<text x="158.2" y="77.6">6</text>
<text x="228.9" y="72.3">C1206</text>
<text x="245.1" y="72.3">C1206</text>
<text x="51.3" y="83">GND</text>
<text x="64.7" y="80.3">10V_X5R</text>
<text x="162.2" y="82.5">3D3</text>
<text x="263.9" y="83">GND</text>
<text x="102.4" y="85.7">10V_X7R</text>
<text x="120.7" y="85.6">3</text>
<text x="120.7" y="88.3">4</text>
<text x="119.3" y="93.7">17</text>
<text x="120.7" y="91">5</text>
<text x="158.2" y="93.7">7</text>
<text x="158.2" y="91">14</text>
<text x="264.5" y="93.3">2V8</text>
<text x="62.6" y="101.9">AGND</text>
<text x="115.9" y="101.9">GND</text>
<text x="199.3" y="99.2">50V_X7R</text>
<text x="228.9" y="101.9">10V_X5R</text>
<text x="245.1" y="101.9">10V_X5R</text>
<text x="129.9" y="107.3">AGND</text>
<text x="150.9" y="104.6">GND</text>
<text x="228.9" y="104.6">C1206</text>
<text x="245.1" y="104.6">C1206</text>
<text x="269.3" y="107.3">TAND</text>
<text x="199.3" y="109.9">50V_NPO</text>
<text x="228.9" y="112.6">GND</text>
<text x="213.4" y="115.4">AGND</text>
<text x="269.3" y="115.4">GND</text>
<text x="154.1" y="122.9">3D3</text>
<text x="35.1" y="131.5">VCC_5V R14</text>
<text x="45.9" y="136.9">R0402</text>
<text x="88.9" y="136.9">S-PWSON-N6</text>
<text x="85.7" y="139.5">6</text>
<text x="85.7" y="142.2">5</text>
<text x="104.3" y="139.5">1</text>
<text x="129.3" y="139.6">10V_X5R</text>
<text x="159" y="142.3">C0603</text>
<text x="159" y="139.6">6.3V_X5R</text>
<text x="85.7" y="147.5">3</text>
<text x="85.7" y="144.9">4</text>
<text x="104.3" y="147.5">7</text>
<text x="104.3" y="144.9">2</text>
<text x="156.2" y="147.7">GND</text>
<text x="62" y="153">C0603</text>
<text x="62" y="150.3">6.3V_X5R</text>
<text x="110.5" y="155.7">GND</text>
<text x="56.6" y="158.4">GND</text>
<text x="70.1" y="158.4">GND</text>
<text x="145.5" y="158.4">GND</text>
<text x="196.6" y="182.7">Title</text>
<text x="207.4" y="185.3">IR Board - power</text>
<text x="196.6" y="190.7">Size</text>
<text x="207.4" y="190.7">Document Number</text>
<text x="285.5" y="190.7">Rev</text>
<text x="199.3" y="193.4">Custom1</text>
<text x="288.2" y="193.4">&lt;RevCod</text>
<text x="196.6" y="198.8">Date:</text>
<text x="210.6" y="198.8">Monday, August 10, 2015</text>
<text x="250.5" y="198.8">Sheet</text>
<text x="263.9" y="198.8">2</text>
<text x="272" y="198.8">of</text>
<text x="280.1" y="198.8">4</text>
</g>
<g font-size="2.4" fill="#000080">
<text x="123.9" y="42.6">U1</text>
<text x="123.9" y="45.3">TPS54478RTET</text>
<text x="185.9" y="45.3">L1</text>
<text x="194" y="45.3">2.2 uH</text>
<text x="247.8" y="45.3">R8</text>
<text x="72.8" y="48">C10</text>
<text x="72.8" y="50.7">NC_47uF</text>
<text x="88.9" y="48">C11</text>
<text x="88.9" y="50.7">47uF</text>
<text x="102.4" y="48">C12</text>
<text x="102.4" y="50.7">0.1uF</text>
<text x="247.8" y="48">0</text>
<text x="53.9" y="61.5">R6</text>
<text x="64.7" y="61.5">10K_NC</text>
<text x="180.5" y="61.5">C14</text>
<text x="180.5" y="64.2">0.1uF/25V</text>
<text x="199.3" y="61.5">C13</text>
<text x="199.3" y="64.2">390pF</text>
<text x="218.2" y="61.5">R5</text>
<text x="218.2" y="64.2">36.5K</text>
<text x="228.9" y="64.2">C15</text>
<text x="245.1" y="64.2">C16</text>
<text x="263.9" y="64.2">C17</text>
<text x="53.9" y="66.9">R7</text>
<text x="64.7" y="66.9">10K</text>
<text x="228.9" y="66.9">47uF</text>
<text x="245.1" y="66.9">47uF</text>
<text x="263.9" y="66.9">0.1uF</text>
<text x="53.9" y="77.6">C18</text>
<text x="53.9" y="72.3">R9</text>
<text x="64.7" y="72.3">10K</text>
<text x="64.7" y="77.6">0.1uF</text>
<text x="88.9" y="83">R10</text>
<text x="102.4" y="80.3">C19</text>
<text x="102.4" y="83">15nF</text>
<text x="88.9" y="85.7">78.7K</text>
<text x="169.7" y="88.4">R12</text>
<text x="180.5" y="88.4">10K</text>
<text x="218.2" y="88.4">R11</text>
<text x="218.2" y="91.1">10K</text>
<text x="169.7" y="96.5">R13</text>
<text x="180.5" y="96.5">20.5K</text>
<text x="191.3" y="96.5">C20</text>
<text x="202" y="96.5">2.7nF</text>
<text x="228.9" y="96.5">C21</text>
<text x="228.9" y="99.2">47uF</text>
<text x="245.1" y="96.5">C22</text>
<text x="245.1" y="99.2">47uF</text>
<text x="191.3" y="107.3">C23</text>
<text x="202" y="107.3">56pF</text>
<text x="88.9" y="131.5">U2</text>
<text x="45.9" y="134.2">0</text>
<text x="88.9" y="134.2">TPS7A3701DRVT</text>
<text x="129.3" y="134.2">C24</text>
<text x="129.3" y="136.9">0.1uF</text>
<text x="159" y="134.2">C25</text>
<text x="159" y="136.9">10uF</text>
<text x="62" y="144.9">C26</text>
<text x="62" y="147.7">10uF</text>
<text x="126.7" y="144.9">R16</text>
<text x="140.1" y="144.9">52.3K</text>
<text x="126.7" y="150.3">R17</text>
<text x="140.1" y="150.3">30.1K</text>
</g>
<g font-size="2.4" fill="#f00">
<text x="167.6" y="53.3">DD_SW</text>
<text x="229.5" y="53.3">DD_OUT</text>
<text x="13" y="66.9">LED_PWR_EN</text>
<text x="108.3" y="66.8">DD_EN</text>
<text x="167.6" y="69.5">DD_BST</text>
<text x="108.3" y="72.2">DD_RT</text>
<text x="108.3" y="77.6">DD_SS</text>
<text x="167.6" y="77.6">DD_VSNS</text>
<text x="242.9" y="85.7">DD_OUT</text>
<text x="170.3" y="101.8">DD_COM1</text>
<text x="170.3" y="107.2">DD_COMP</text>
<text x="73.4" y="139.5">LDO_INA</text>
<text x="111" y="144.9">LDO_FBA</text>
</g>
<g font-size="2.4" fill="#004080">
<text x="125.3" y="55">VIN0</text>
<text x="125.3" y="57.7">VIN1</text>
<text x="150.2" y="57.7">PH1</text>
<text x="150.2" y="55">PH2</text>
<text x="125.3" y="60.4">VIN2</text>
<text x="150.2" y="60.4">PH0</text>
<text x="125.3" y="68.5">EN</text>
<text x="148.1" y="71.2">BOOT</text>
<text x="125.3" y="73.9">RT/CLK</text>
<text x="125.3" y="79.2">SS</text>
<text x="145.1" y="79.2">VSENSE</text>
<text x="125.3" y="87.3">GND0</text>
<text x="125.3" y="90">GND1</text>
<text x="125.3" y="92.7">AGND0</text>
<text x="125.3" y="95.4">POWER_PAD</text>
<text x="145.6" y="92.7">PWRGD</text>
<text x="147.7" y="95.4">COMP</text>
<text x="90.3" y="141.2">IN</text>
<text x="90.3" y="143.8">NC</text>
<text x="96" y="141.2">OUT</text>
<text x="90.3" y="149.2">GND</text>
<text x="90.3" y="146.6">EN</text>
<text x="97.8" y="149.2">EP</text>
<text x="98" y="146.6">FB</text>
</g>
<text font-size="2.4" fill="#004040" x="199.9" y="92.5">2V8_PG</text>
<g font-size="2.4" fill="#00f">
<text x="269.3" y="101.9">C33</text>
<text x="266.7" y="104.1">+ 4TPE470ML</text>
</g>
<text font-size="2.1" x="45.1" y="64.7">5/4 change to 10K</text>
<g font-size="1.9">
<text x="31.8" y="2">5</text>
<text x="90" y="2">4</text>
<text x="148.1" y="2">3</text>
<text x="206.3" y="2">2</text>
<text x="264.5" y="2">1</text>
<text x=".8" y="29">D</text>
<text x="294.3" y="29">D</text>
<text x=".8" y="78.1">C</text>
<text x="294.3" y="78.1">C</text>
<text x=".8" y="127.3">B</text>
<text x="294.3" y="127.3">B</text>
<text x=".8" y="176.4">A</text>
<text x="294.3" y="176.4">A</text>
<text x="31.8" y="201.3">5</text>
<text x="90" y="201.3">4</text>
<text x="148.1" y="201.3">3</text>
<text x="206.3" y="201.3">2</text>
<text x="264.5" y="201.3">1</text>
</g>
</svg>
